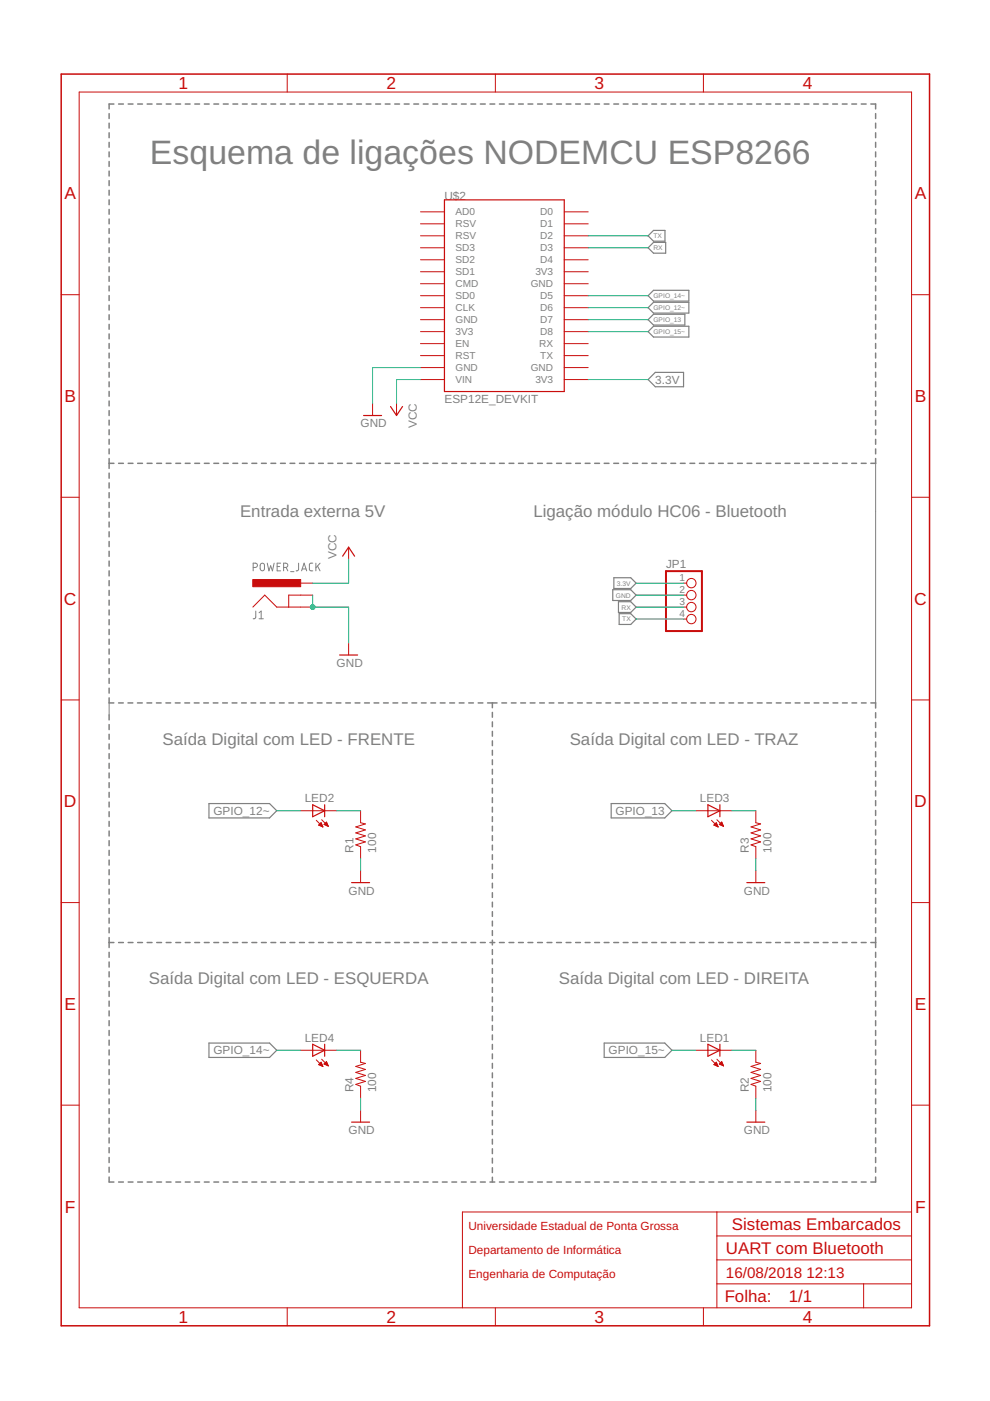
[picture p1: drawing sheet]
<svg xmlns="http://www.w3.org/2000/svg" width="210mm" height="297mm" viewBox="0 0 210 297" stroke-linecap="round" stroke-linejoin="round" font-family="sans-serif">
<g fill="none" stroke="#808080" stroke-width=".32">
<path d="M23.1 24.1v1M23.1 26.1v1.1M23.1 28.2v1M23.1 30.2v1M23.1 32.2v1.1M23.1 34.2v1.1M23.1 36.3v1M23.1 38.3v1M24.2 22.1h-1.1v1M25.1 22.1h1.1M27.2 22.1h1M29.2 22.1h1"/>
<path d="M31.2 22.1h1M33.2 22.1h1M35.2 22.1h1.1M37.3 22.1h1M39.3 22.1h1M41.3 22.1h1M43.3 22.1h1M45.3 22.1h1.1M47.3 22.1h1.1M49.4 22.1h1M51.4 22.1h1M53.4 22.1h1"/>
<path d="M55.4 22.1h1.1M57.4 22.1h1.1M59.5 22.1h1M61.5 22.1h1M63.5 22.1h1M65.5 22.1h1M67.5 22.1h1.1M69.6 22.1h1M71.6 22.1h1M73.6 22.1h1M75.6 22.1h1M77.6 22.1h1.1"/>
<path d="M79.7 22.1h1M81.7 22.1h1M83.7 22.1h1M85.7 22.1h1M87.7 22.1h1.1M89.7 22.1h1.1M91.8 22.1h1M93.8 22.1h1M95.8 22.1h1M97.8 22.1h1M99.8 22.1h1.1M101.9 22.1h1"/>
<path d="M103.9 22.1h1M105.9 22.1h1M107.9 22.1h1M109.9 22.1h1.1M112 22.1h1M114 22.1h1M116 22.1h1M118 22.1h1M120 22.1h1.1M122 22.1h1.1M124.1 22.1h1M126.1 22.1h1"/>
<path d="M128.1 22.1h1M130.1 22.1h1M132.1 22.1h1.1M134.2 22.1h1M136.2 22.1h1M138.2 22.1h1M140.2 22.1h1M142.2 22.1h1.1M144.3 22.1h1M146.3 22.1h1M148.3 22.1h1M150.3 22.1h1"/>
<path d="M152.3 22.1h1.1M154.3 22.1h1.1M156.4 22.1h1M158.4 22.1h1M160.4 22.1h1M162.4 22.1h1M164.4 22.1h1.1M166.5 22.1h1M168.5 22.1h1M170.5 22.1h1M172.5 22.1h1M174.5 22.1h1.1"/>
<path d="M176.6 22.1h1M178.6 22.1h1M180.6 22.1h1M182.6 22.1h1M184.6 22.1h1.1v1M185.7 24.1v1M185.7 26.1v1.1M185.7 28.2v1M185.7 30.2v1M185.7 32.2v1.1M185.7 34.2v1.1M185.7 36.3v1"/>
<path d="M185.7 38.3v1M23.1 40.3v1.1M23.1 42.4v1M23.1 44.4v1M23.1 46.4v1.1M23.1 48.5v1M23.1 50.5v1M23.1 52.5v1.1M23.1 54.6v1M23.1 56.6v1M23.1 58.6v1M185.7 40.3v1.1"/>
<path d="M185.7 42.4v1M185.7 44.4v1M185.7 46.4v1.1M185.7 48.5v1M185.7 50.5v1M185.7 52.5v1.1M185.7 54.6v1M185.7 56.6v1M185.7 58.6v1M23.1 60.6v1.1M23.1 62.7v1M23.1 64.7v1"/>
<path d="M23.1 66.7v1.1M23.1 68.8v1M23.1 70.8v1M23.1 72.8v1.1M23.1 74.9v1M23.1 76.9v1M23.1 78.9v1.1M185.7 60.6v1.1M185.7 62.7v1M185.7 64.7v1M185.7 66.7v1.1M185.7 68.8v1"/>
<path d="M185.7 70.8v1M185.7 72.8v1.1M185.7 74.9v1M185.7 76.9v1M185.7 78.9v1.1M23.1 98.2h1.1M23.1 81v1M23.1 83v1M23.1 85v1.1M23.1 87.1v1M23.1 89.1v1M23.1 91.1v1.1"/>
<path d="M23.1 93.2v1M23.1 95.2v1M23.1 97.2v2.1M25.1 98.2h1.1M27.2 98.2h1M29.2 98.2h1M31.2 98.2h1M33.2 98.2h1M35.2 98.2h1.1M37.3 98.2h1M39.3 98.2h1M41.3 98.2h1"/>
<path d="M43.3 98.2h1M45.3 98.2h1.1M47.3 98.2h1.1M49.4 98.2h1M51.4 98.2h1M53.4 98.2h1M55.4 98.2h1.1M57.4 98.2h1.1M59.5 98.2h1M61.5 98.2h1M63.5 98.2h1M65.5 98.2h1"/>
<path d="M67.5 98.2h1.1M69.6 98.2h1M71.6 98.2h1M73.6 98.2h1M75.6 98.2h1M77.6 98.2h1.1M79.7 98.2h1M81.7 98.2h1M83.7 98.2h1M85.7 98.2h1M87.7 98.2h1.1M89.7 98.2h1.1"/>
<path d="M91.8 98.2h1M93.8 98.2h1M95.8 98.2h1M97.8 98.2h1M99.8 98.2h1.1M101.9 98.2h1M103.9 98.2h1M105.9 98.2h1M107.9 98.2h1M109.9 98.2h1.1M112 98.2h1M114 98.2h1"/>
<path d="M116 98.2h1M118 98.2h1M120 98.2h1.1M122 98.2h1.1M124.1 98.2h1M126.1 98.2h1M128.1 98.2h1M130.1 98.2h1M132.1 98.2h1.1M134.2 98.2h1M136.2 98.2h1M138.2 98.2h1"/>
<path d="M140.2 98.2h1M142.2 98.2h1.1M144.3 98.2h1M146.3 98.2h1M148.3 98.2h1M150.3 98.2h1M152.3 98.2h1.1M154.3 98.2h1.1M156.4 98.2h1M158.4 98.2h1M160.4 98.2h1M162.4 98.2h1"/>
<path d="M164.4 98.2h1.1M166.5 98.2h1M168.5 98.2h1M170.5 98.2h1M172.5 98.2h1M174.5 98.2h1.1M176.6 98.2h1M178.6 98.2h1M180.6 98.2h1M182.6 98.2h1M185.7 81v1M185.7 83v1"/>
<path d="M185.7 85v1.1M185.7 87.1v1M185.7 89.1v1M185.7 91.1v1.1M185.7 93.2v1M185.7 95.2v1M185.7 97.2v1h-1.1M23.1 100.3v1.1M23.1 102.4v1.1M23.1 104.5v1M23.1 106.5v1.1M23.1 108.6v1.1"/>
<path d="M23.1 110.7v1M23.1 112.8v1M23.1 114.8v1.1M23.1 116.9v1.1M23.1 119v1M23.1 121v1.1M23.1 123.1v1.1M23.1 125.2v1M23.1 127.3v1M23.1 129.3v1.1M23.1 131.4v1.1M23.1 133.5v1"/>
<path d="M23.1 135.5v1.1M23.1 137.6v1.1M23.1 139.7v1.1M23.1 141.8v1M23.1 143.8v1.1M23.1 145.9v1.1M23.1 148v1h1M23.1 151.6v1M23.1 153.6v1.1M23.1 155.7v1M23.1 157.7v1.1M23.1 159.8v1"/>
<path d="M25.1 149h1M27.1 149h1.1M29.1 149h1.1M31.2 149h1M33.2 149h1M35.2 149h1M37.2 149h1M39.2 149h1M41.2 149h1M43.2 149h1M45.2 149h1M47.2 149h1"/>
<path d="M49.2 149h1M51.2 149h1M53.2 149h1M55.2 149h1M57.2 149h1.1M59.2 149h1.1M61.3 149h1M63.3 149h1M65.3 149h1M67.3 149h1M69.3 149h1M71.3 149h1"/>
<path d="M73.3 149h1M75.3 149h1M77.3 149h1M79.3 149h1M81.3 149h1M83.3 149h1M85.3 149h1M87.3 149h1M89.3 149h1M91.4 149h1M93.3 149h1.1M95.4 149h1"/>
<path d="M97.4 149h1M99.4 149h1M101.4 149h1M103.4 149h2M104.4 149v1.1M104.4 151v1.1M104.4 153.1v1M104.4 155.1v1M104.4 157.1v1M104.4 159.1v1M106.4 149h1M108.4 149h1"/>
<path d="M110.4 149h1M112.4 149h1M114.4 149h1M116.4 149h1M118.4 149h1M120.4 149h1.1M122.4 149h1.1M124.5 149h1M126.5 149h1M128.5 149h1M130.5 149h1M132.5 149h1"/>
<path d="M134.5 149h1M136.5 149h1M138.5 149h1M140.5 149h1M142.5 149h1M144.5 149h1M146.5 149h1M148.5 149h1M150.5 149h1.1M152.5 149h1M154.6 149h1M156.5 149h1.1"/>
<path d="M158.6 149h1M160.6 149h1M162.6 149h1M164.6 149h1M166.6 149h1M168.6 149h1M170.6 149h1M172.6 149h1M174.6 149h1M176.6 149h1M178.6 149h1M180.6 149h1"/>
<path d="M182.6 149h1M184.6 149h1.1v1.1M185.7 151.1v1.1M185.7 153.2v1M185.7 155.3v1M185.7 157.3v1.1M185.7 159.4v1.1M23.1 161.8v1.1M23.1 163.9v1M23.1 165.9v1.1M23.1 168v1M23.1 170.1v1"/>
<path d="M23.1 172.1v1M23.1 174.2v1M23.1 176.2v1M23.1 178.2v1.1M104.4 161.1v1M104.4 163.1v1M104.4 165.1v1M104.4 167.1v1M104.4 169.1v1.1M104.4 171.2v1M104.4 173.2v1M104.4 175.2v1"/>
<path d="M104.4 177.2v1M104.4 179.2v1M185.7 161.5v1M185.7 163.5v1.1M185.7 165.6v1.1M185.7 167.7v1.1M185.7 169.8v1M185.7 171.8v1.1M185.7 173.9v1.1M185.7 176v1M185.7 178v1.1M23.1 180.3v1.1"/>
<path d="M23.1 182.4v1M23.1 184.4v1.1M23.1 186.5v1M23.1 188.5v1.1M23.1 190.6v1M23.1 192.6v1.1M23.1 194.7v1M23.1 196.7v1.1M23.1 198.8v2.1M23.1 199.8h1.1M25.1 199.8h1.1M27.2 199.8h1"/>
<path d="M29.2 199.8h1M31.2 199.8h1M33.2 199.8h1M35.2 199.8h1.1M37.3 199.8h1M39.3 199.8h1M41.3 199.8h1M43.3 199.8h1M45.3 199.8h1.1M47.3 199.8h1.1M49.4 199.8h1M51.4 199.8h1"/>
<path d="M53.4 199.8h1M55.4 199.8h1.1M57.4 199.8h1.1M59.5 199.8h1M61.5 199.8h1M63.5 199.8h1M65.5 199.8h1M67.5 199.8h1.1M69.6 199.8h1M71.6 199.8h1M73.6 199.8h1M75.6 199.8h1"/>
<path d="M77.6 199.8h1.1M79.7 199.8h1M81.7 199.8h1M83.7 199.8h1M85.7 199.8h1M87.7 199.8h1.1M89.7 199.8h1.1M91.8 199.8h1M93.8 199.8h1M95.8 199.8h1M97.8 199.8h1M99.8 199.8h1.1"/>
<path d="M101.9 199.8h1M103.9 199.8h1M104.4 181.2v1M104.4 183.2v1M104.4 185.3v.9M104.4 187.3v1M104.4 189.3v1M104.4 191.3v1M104.4 193.3v1M104.4 195.3v1M104.4 197.3v1M104.4 199.3v1"/>
<path d="M105.9 199.8h1M107.9 199.8h1M109.9 199.8h1.1M112 199.8h1M114 199.8h1M116 199.8h1M118 199.8h1M120 199.8h1.1M122 199.8h1.1M124.1 199.8h1M126.1 199.8h1M128.1 199.8h1"/>
<path d="M130.1 199.8h1M132.1 199.8h1.1M134.2 199.8h1M136.2 199.8h1M138.2 199.8h1M140.2 199.8h1M142.2 199.8h1.1M144.3 199.8h1M146.3 199.8h1M148.3 199.8h1M150.3 199.8h1M152.3 199.8h1.1"/>
<path d="M154.3 199.8h1.1M156.4 199.8h1M158.4 199.8h1M160.4 199.8h1M162.4 199.8h1M164.4 199.8h1.1M166.5 199.8h1M168.5 199.8h1M170.5 199.8h1M172.5 199.8h1M174.5 199.8h1.1M176.6 199.8h1"/>
<path d="M178.6 199.8h1M180.6 199.8h1M182.6 199.8h1M184.6 199.8h1.1M185.7 180.1v1.1M185.7 182.2v1.1M185.7 184.3v1M185.7 186.3v1.1M185.7 188.4v1.1M185.7 190.5v1M185.7 192.5v1.1M185.7 194.6v1.1"/>
<path d="M185.7 196.7v1.1M185.7 198.8v2.1M23.1 201.9v1.1M23.1 204v1M23.1 206v1.1M23.1 208.1v1.1M23.1 210.2v1.1M23.1 212.3v1M23.1 214.3v1.1M23.1 216.4v1.1M23.1 218.5v1M104.4 201.3v1.1"/>
<path d="M104.4 203.3v1.1M104.4 205.4v1M104.4 207.4v1M104.4 209.4v1M104.4 211.4v1M104.4 213.4v1M104.4 215.4v1M104.4 217.4v1M104.4 219.4v1.1M185.7 201.9v1.1M185.7 204v1M185.7 206v1.1"/>
<path d="M185.7 208.1v1.1M185.7 210.2v1.1M185.7 212.3v1M185.7 214.3v1.1M185.7 216.4v1.1M185.7 218.5v1M23.1 220.5v1.1M23.1 222.6v1.1M23.1 224.7v1.1M23.1 226.8v1M23.1 228.8v1.1M23.1 230.9v1.1"/>
<path d="M23.1 233v1M23.1 235.1v1M23.1 237.1v1.1M23.1 239.2v1.1M104.4 221.4v1.1M104.4 223.5v1M104.4 225.5v1M104.4 227.5v1M104.4 229.5v1M104.4 231.5v1M104.4 233.5v1M104.4 235.5v1"/>
<path d="M104.4 237.5v1M104.4 239.5v1.1M185.7 220.5v1.1M185.7 222.6v1.1M185.7 224.7v1.1M185.7 226.8v1M185.7 228.8v1.1M185.7 230.9v1.1M185.7 233v1M185.7 235.1v1M185.7 237.1v1.1M185.7 239.2v1.1"/>
<path d="M23.1 241.3v1M23.1 243.3v1.1M23.1 245.4v1.1M23.1 247.5v1M23.1 249.6v1h1.1M25.1 250.6h1.1M27.2 250.6h1M29.2 250.6h1M31.2 250.6h1M33.2 250.6h1M35.2 250.6h1.1M37.3 250.6h1"/>
<path d="M39.3 250.6h1M41.3 250.6h1M43.3 250.6h1M45.3 250.6h1.1M47.3 250.6h1.1M49.4 250.6h1M51.4 250.6h1M53.4 250.6h1M55.4 250.6h1.1M57.4 250.6h1.1M59.5 250.6h1M61.5 250.6h1"/>
<path d="M63.5 250.6h1M65.5 250.6h1M67.5 250.6h1.1M69.6 250.6h1M71.6 250.6h1M73.6 250.6h1M75.6 250.6h1M77.6 250.6h1.1M79.7 250.6h1M81.7 250.6h1M83.7 250.6h1M85.7 250.6h1"/>
<path d="M87.7 250.6h1.1M89.7 250.6h1.1M91.8 250.6h1M93.8 250.6h1M95.8 250.6h1M97.8 250.6h1M99.8 250.6h1.1M101.9 250.6h1M103.9 250.6h1M104.4 241.6v1M104.4 243.6v1M104.4 245.6v1"/>
<path d="M104.4 247.6v1M104.4 249.6v1M105.9 250.6h1M107.9 250.6h1M109.9 250.6h1.1M112 250.6h1M114 250.6h1M116 250.6h1M118 250.6h1M120 250.6h1.1M122 250.6h1.1M124.1 250.6h1"/>
<path d="M126.1 250.6h1M128.1 250.6h1M130.1 250.6h1M132.1 250.6h1.1M134.2 250.6h1M136.2 250.6h1M138.2 250.6h1M140.2 250.6h1M142.2 250.6h1.1M144.3 250.6h1M146.3 250.6h1M148.3 250.6h1"/>
<path d="M150.3 250.6h1M152.3 250.6h1.1M154.3 250.6h1.1M156.4 250.6h1M158.4 250.6h1M160.4 250.6h1M162.4 250.6h1M164.4 250.6h1.1M166.5 250.6h1M168.5 250.6h1M170.5 250.6h1M172.5 250.6h1"/>
<path d="M174.5 250.6h1.1M176.6 250.6h1M178.6 250.6h1M180.6 250.6h1M182.6 250.6h1M185.7 241.3v1M185.7 243.3v1.1M185.7 245.4v1.1M185.7 247.5v1M185.7 249.6v1h-1.1"/>
</g>
<g fill="none" stroke="#808080" stroke-width=".21">
<path d="M185.7 98.2v50.8M55.3 119.5l.3-.1 .3 .1 .2 1.1a.46 .46 0 0 1-.5 .4 .46 .46 0 0 1-.4-.4zM56.7 119.4l.3 1.6 .4-1 .4 1 .3-1.6M59.5 119.4h-.7v1.6h.7M63.3 119.4v1.4l-.5 .2M66.3 119.4h-.5l-.2 .4v1l.2 .2h.5M67 119.4v1.6M67.9 119.4l-.9 1M53.7 120.3h.4a.46 .46 0 0 0 .5-.4 .46 .46 0 0 0-.5-.5h-.4v1.6M54.2 129.6v1.4l-.5 .2M54.9 131.2h.9M54.9 129.9l.5-.3v1.6"/>
<path d="M58.8 120.1h.5M60.1 120.3h.5a.46 .46 0 0 0 .4-.4 .46 .46 0 0 0-.4-.5h-.5v1.6M60.7 120.3l.3 .7M61.6 121.2h.7M63.9 121l.6-1.6 .5 1.6M64.1 120.6h.8M67.3 120l.6 1M23.1 149v2.6"/>
</g>
<g fill="none" stroke="#808080" stroke-width=".25">
<path d="M137.4 50l1.2-1.1h2.4v2.2h-2.4zM137.4 52.5l1.2-1.1h2.5v2.3h-2.5zM137.4 62.7l1.2-1.1h7.4v2.2h-7.4zM137.4 65.2l1.2-1.1h7.4v2.3h-7.4zM137.4 70.3l1.2-1.1h7.4v2.3h-7.4zM137.4 67.8l1.2-1.2h6.6v2.3h-6.6zM137.4 80.5l1.5-1.5h6v3h-6zM129.9 125h3.8l1.2 1.2-1.2 1.1h-3.8zM130.2 122.5h3.5l1.2 1.1-1.2 1.2h-3.5zM131.1 127.6h2.6l1.2 1.1-1.2 1.2h-2.6zM131.3 130.1h2.4l1.2 1.2-1.2 1.1h-2.4zM44.3 170.4h12.8l1.6 1.5-1.6 1.5h-12.8z"/>
<path d="M129.6 170.4h11.3l1.6 1.5-1.6 1.5h-11.3zM44.3 221.1h12.8l1.6 1.6-1.6 1.5h-12.8zM128.1 221.1h12.8l1.6 1.6-1.6 1.5h-12.8z"/>
</g>
<g fill="none" stroke="#c90d0c" stroke-width=".21">
<path d="M16.8 19.5h176.5v257.8h-176.5zM60.9 15.7v3.8M105 15.7v3.8M149.1 15.7v3.8M89.2 44.9h5M89.2 47.5h5M89.2 50h5M89.2 52.5h5M89.2 55.1h5M89.2 57.6h5M119.6 44.9h5.1M119.6 47.5h5.1"/>
<path d="M119.6 50h5.1M119.6 52.5h5.1M119.6 55.1h5.1M119.6 57.6h5.1M13 62.5h3.8M89.2 60.2h5M89.2 62.7h5M89.2 65.2h5M89.2 67.8h5M89.2 70.3h5M89.2 72.9h5M89.2 75.4h5"/>
<path d="M89.2 77.9h5M119.6 60.2h5.1M119.6 62.7h5.1M119.6 65.2h5.1M119.6 67.8h5.1M119.6 70.3h5.1M119.6 72.9h5.1M119.6 75.4h5.1M119.6 77.9h5.1M193.3 62.5h3.8M79 85.6v2.5M84.1 85.6v2.5"/>
<path d="M89.2 80.5h5M119.6 80.5h5.1M13 105.4h3.8M73.9 116v2.6M193.3 105.4h3.8M53.6 128.7l2.5-2.5 2.6 2.5h7.6M63.8 123.6h2.5M66.3 126.2h-5.1v2.5M73.9 136.3v2.6M145 128.7h.6M145 126.2h.6M145 123.6h.6"/>
<path d="M145 131.3h.6M13 148.4h3.8M193.3 148.4h3.8M63.8 171.9h7.6M67.1 173.9l1.4 1.4M67.6 174.9l.9 .4M67.6 174.9h.7M67.7 174.8h.5M67.8 174.7h.4M67.9 175.1h.4M67.9 174.6h.2M68.1 174.5h.1"/>
<path d="M68.1 174.4l-.5 .5M68.1 174.4l.4 .9M68.2 175.2h.2M68.2 173.8l1.4 1.4M68.4 175.3h.1M68.7 174.8h.7M68.8 174.7h.6M68.9 174.6h.4M69 174.9h.5M69.1 174.5h.2M69.2 174.3h.1M69.2 174.3l.4 .9-.9-.4z"/>
<path d="M69.3 175.1h.3M76.5 171.9v2.5l1 .3-2.1 .6 2.1 .7-2.1 .6 2.1 .6-2.1 .7 2.1 .6-2.1 .6 1.1 .4v2.6M147.6 171.9h7.6M150.9 173.9l1.4 1.4M151.4 174.9l.9 .4M151.4 174.9h.7M151.5 174.8h.5M151.6 174.7h.4M151.7 175.1h.4M151.7 174.6h.2M151.8 174.5h.1M151.9 174.4l-.5 .5"/>
<path d="M151.9 174.4l.4 .9M152 175.2h.2M152 173.8l1.4 1.4M152.2 175.3h.1M152.5 174.8l.5-.5 .4 .9zM152.5 174.8h.7M152.6 174.7h.6M152.7 174.6h.4M152.8 174.9h.5M152.9 174.5h.2M153 174.3h.1M153.1 175.1h.3"/>
<path d="M160.3 171.9v2.5l1 .3-2.1 .6 2.1 .7-2.1 .6 2.1 .6-2.1 .7 2.1 .6-2.1 .6 1.1 .4v2.6M13 191.4h3.8M76.5 184.6v2.5M160.3 184.6v2.5M193.3 191.4h3.8M13 234.3h3.8M63.8 222.7h7.6M67.1 224.7l1.4 1.4M67.6 225.7l.9 .4M67.6 225.7h.7M67.7 225.6h.5M67.8 225.5h.4"/>
<path d="M67.8 225.8h.5M67.9 225.4h.2M68.1 225.2h.1M68.1 225.2l-.5 .5M68.1 225.2l.4 .9M68.1 226h.3M68.2 224.6l1.4 1.4M68.4 226.1h.1M68.7 225.6l.5-.5 .4 .9zM68.7 225.6h.7M68.8 225.5h.6M69 225.4h.3"/>
<path d="M69 225.7h.5M69.1 225.2h.2M69.2 225.1h.1M69.3 225.8h.3M69.6 226h.1M76.5 222.7v2.5l1 .3-2.1 .6 2.1 .6-2.1 .7 2.1 .6-2.1 .6 2.1 .7-2.1 .6 1.1 .4v2.5M76.5 235.4v2.5M147.6 222.7h7.6M150.9 224.7l1.4 1.4M151.4 225.7l.9 .4M151.4 225.7h.7M151.5 225.6h.5"/>
<path d="M151.6 225.5h.4M151.6 225.8h.5M151.7 225.4h.2M151.8 225.2h.1M151.9 225.2l-.5 .5M151.9 225.2l.4 .9M151.9 226h.3M152 224.6l1.4 1.4M152.2 226.1h.1M152.5 225.6l.5-.5 .4 .9zM152.5 225.6h.7M152.6 225.5h.6"/>
<path d="M152.8 225.4h.3M152.8 225.7h.5M152.9 225.2h.2M153 225.1h.1M153.1 225.8h.3M153.4 226h.1M160.3 222.7v2.5l1 .3-2.1 .6 2.1 .6-2.1 .7 2.1 .6-2.1 .6 2.1 .7-2.1 .6 1.1 .4v2.5M160.3 235.4v2.5M193.3 234.3h3.8M152 257v20.3M193.3 257h-95.3v20.3M60.9 277.3v3.8"/>
<path d="M105 277.3v3.8M149.1 277.3v3.8M152 272.2h41.3M152 267.1h41.3M152 262h41.3M183.1 272.2v5.1"/>
<circle cx="146.6" cy="128.7" r=".99"/>
<circle cx="146.6" cy="123.6" r=".99"/>
<circle cx="146.6" cy="131.3" r=".99"/>
<circle cx="146.6" cy="126.2" r=".99"/>
</g>
<g fill="none" stroke="#c90d0c" stroke-width=".25">
<path d="M94.2 42.4h25.4v40.6h-25.4zM77.1 88.1h3.8M82.8 86.2l1.3 1.9 1.2-1.9M72.6 117.9l1.3-1.9 1.3 1.9M72 138.9h3.8M66.3 170.6l2.5 1.3-2.5 1.3zM68.8 170.6v2.6M150.1 170.6l2.5 1.3-2.5 1.3zM152.6 170.6v2.6M74.5 187.1h3.9M158.3 187.1h3.9M66.3 221.4l2.5 1.3-2.5 1.2z"/>
<path d="M68.8 221.4v2.5M74.5 237.9h3.9M150.1 221.4l2.5 1.3-2.5 1.2zM152.6 221.4v2.5M158.3 237.9h3.9"/>
</g>
<path d="M53.6 122.9h10.2v1.5h-10.2z" fill="#c90d0c" stroke="#c90d0c" stroke-width=".21"/>
<path d="M13 15.7h184.1v265.4h-184.1z" fill="none" stroke="#c90d0c" stroke-width=".32"/>
<path d="M141.2 121.1h7.6v12.7h-7.6z" fill="none" stroke="#c90d0c" stroke-width=".42"/>
<g fill="none" stroke="#0dab76" stroke-width=".21">
<path d="M124.7 50h12.7M124.7 52.5h12.7M89.2 77.9h-10.2v7.7M124.7 62.7h12.7M124.7 65.2h12.7M124.7 67.8h12.7M124.7 70.3h12.7M89.2 80.5h-5.1v5.1M124.7 80.5h12.7M73.9 118.6v5h-7.6M66.3 126.2v2.5h7.6v7.6M134.9 123.6h10.1"/>
<path d="M134.9 128.7h10.1M134.9 126.2h10.1M134.9 131.3h10.1M58.7 171.9h5.1M71.4 171.9h5.1M142.5 171.9h5.1M155.2 171.9h5.1M76.5 182.1v2.5M160.3 182.1v2.5M58.7 222.7h5.1M71.4 222.7h5.1M76.5 232.8v2.6"/>
<path d="M142.5 222.7h5.1M155.2 222.7h5.1M160.3 232.8v2.6"/>
</g>
<circle cx="66.3" cy="128.7" r=".51" fill="#0dab76" stroke="#0dab76" stroke-width=".21"/>
<text font-size="7.2" fill="#808080" x="31.8" y="34.8">Esquema de ligações NODEMCU ESP8266</text>
<g font-size="3.7" fill="#c90d0c">
<text x="37.8" y="18.9">1</text>
<text x="82" y="18.9">2</text>
<text x="126.1" y="18.9">3</text>
<text x="170.2" y="18.9">4</text>
<text x="13.7" y="42.3">A</text>
<text x="193.9" y="42.3">A</text>
<text x="13.7" y="85.3">B</text>
<text x="193.9" y="85.3">B</text>
<text x="13.5" y="128.2">C</text>
<text x="193.8" y="128.2">C</text>
<text x="13.5" y="171.2">D</text>
<text x="193.8" y="171.2">D</text>
<text x="13.7" y="214.1">E</text>
<text x="193.9" y="214.1">E</text>
<text x="13.8" y="257.1">F</text>
<text x="194.1" y="257.1">F</text>
<text x="37.8" y="280.5">1</text>
<text x="82" y="280.5">2</text>
<text x="126.1" y="280.5">3</text>
<text x="170.2" y="280.5">4</text>
</g>
<g font-size="3.6" fill="#808080">
<text x="50.9" y="109.7">Entrada externa 5V</text>
<text x="113.1" y="109.7">Ligação módulo HC06 - Bluetooth</text>
<text x="34.5" y="157.9">Saída Digital com LED - FRENTE</text>
<text x="120.8" y="157.9">Saída Digital com LED - TRAZ</text>
<text x="31.6" y="208.7">Saída Digital com LED - ESQUERDA</text>
<text x="118.5" y="208.7">Saída Digital com LED - DIREITA</text>
</g>
<g font-size="3.6" fill="#c90d0c">
<text x="155.2" y="260.8">Sistemas Embarcados</text>
<text x="153.9" y="265.9">UART com Bluetooth</text>
<text x="153.7" y="276.1">Folha:</text>
<text x="167.2" y="276">1/1</text>
</g>
<g font-size="3.2" fill="#c90d0c">
<text x="153.9" y="270.9">16/08/2018</text>
<text x="171" y="270.9">12:13</text>
</g>
<g font-size="2.5" fill="#808080">
<text x="94.2" y="42.4">U$2</text>
<text x="138.9" y="81.4">3.3V</text>
<text x="94.2" y="85.5">ESP12E_DEVKIT</text>
<text x="76.5" y="90.6">GND</text>
<text x="88.4" y="90.8" transform="rotate(-90 88.4 90.8)">VCC</text>
<text x="71.4" y="118.6" transform="rotate(-90 71.4 118.6)">VCC</text>
<text x="141.2" y="120.5">JP1</text>
<text x="71.4" y="141.4">GND</text>
<text x="45.2" y="172.8">GPIO_12~</text>
<text x="64.6" y="170.1">LED2</text>
<text x="130.5" y="172.8">GPIO_13</text>
<text x="148.4" y="170.1">LED3</text>
<text x="75" y="180.8" transform="rotate(-90 75 180.8)">R1</text>
<text x="79.8" y="180.8" transform="rotate(-90 79.8 180.8)">100</text>
<text x="158.8" y="180.8" transform="rotate(-90 158.8 180.8)">R3</text>
<text x="163.6" y="180.8" transform="rotate(-90 163.6 180.8)">100</text>
<text x="73.9" y="189.7">GND</text>
<text x="157.7" y="189.7">GND</text>
<text x="64.6" y="220.9">LED4</text>
<text x="148.4" y="220.9">LED1</text>
<text x="45.2" y="223.6">GPIO_14~</text>
<text x="129" y="223.6">GPIO_15~</text>
<text x="75" y="231.6" transform="rotate(-90 75 231.6)">R4</text>
<text x="79.8" y="231.6" transform="rotate(-90 79.8 231.6)">100</text>
<text x="158.8" y="231.6" transform="rotate(-90 158.8 231.6)">R2</text>
<text x="163.6" y="231.6" transform="rotate(-90 163.6 231.6)">100</text>
<text x="73.9" y="240.5">GND</text>
<text x="157.7" y="240.5">GND</text>
</g>
<g font-size="2.5" fill="#c90d0c">
<text x="99.3" y="260.8">Universidade Estadual de Ponta Grossa</text>
<text x="99.3" y="265.9">Departamento de Informática</text>
<text x="99.3" y="270.9">Engenharia de Computação</text>
</g>
<g font-size="2.1" fill="#808080">
<text x="96.6" y="45.7">AD0</text>
<text x="114.6" y="45.7">D0</text>
<text x="96.6" y="48.2">RSV</text>
<text x="96.6" y="50.8">RSV</text>
<text x="96.6" y="53.3">SD3</text>
<text x="114.6" y="48.2">D1</text>
<text x="114.6" y="50.8">D2</text>
<text x="114.6" y="53.3">D3</text>
<text x="96.6" y="55.8">SD2</text>
<text x="96.6" y="58.4">SD1</text>
<text x="113.5" y="58.4">3V3</text>
<text x="114.6" y="55.8">D4</text>
<text x="96.6" y="60.9">CMD</text>
<text x="96.6" y="63.5">SD0</text>
<text x="96.6" y="66">CLK</text>
<text x="112.5" y="60.9">GND</text>
<text x="114.6" y="63.5">D5</text>
<text x="114.6" y="66">D6</text>
<text x="96.6" y="68.5">GND</text>
<text x="96.6" y="71.1">3V3</text>
<text x="114.6" y="68.5">D7</text>
<text x="114.6" y="71.1">D8</text>
<text x="96.6" y="73.6">EN</text>
<text x="96.6" y="76.2">RST</text>
<text x="114.3" y="73.6">RX</text>
<text x="114.6" y="76.2">TX</text>
<text x="96.6" y="78.7">GND</text>
<text x="96.6" y="81.2">VIN</text>
<text x="112.5" y="78.7">GND</text>
<text x="113.5" y="81.2">3V3</text>
<text x="144" y="123.3">1</text>
<text x="144" y="125.8">2</text>
<text x="144" y="128.4">3</text>
<text x="144" y="130.9">4</text>
</g>
<g font-size="1.4" fill="#808080">
<text x="138.5" y="50.5">TX</text>
<text x="138.5" y="53">RX</text>
<text x="138.5" y="63.2">GPIO_14~</text>
<text x="138.5" y="65.7">GPIO_12~</text>
<text x="138.5" y="68.3">GPIO_13</text>
<text x="138.5" y="70.8">GPIO_15~</text>
<text x="130.8" y="124.1">3.3V</text>
<text x="130.6" y="126.7">GND</text>
<text x="131.8" y="129.2">RX</text>
<text x="131.9" y="131.8">TX</text>
</g>
</svg>
